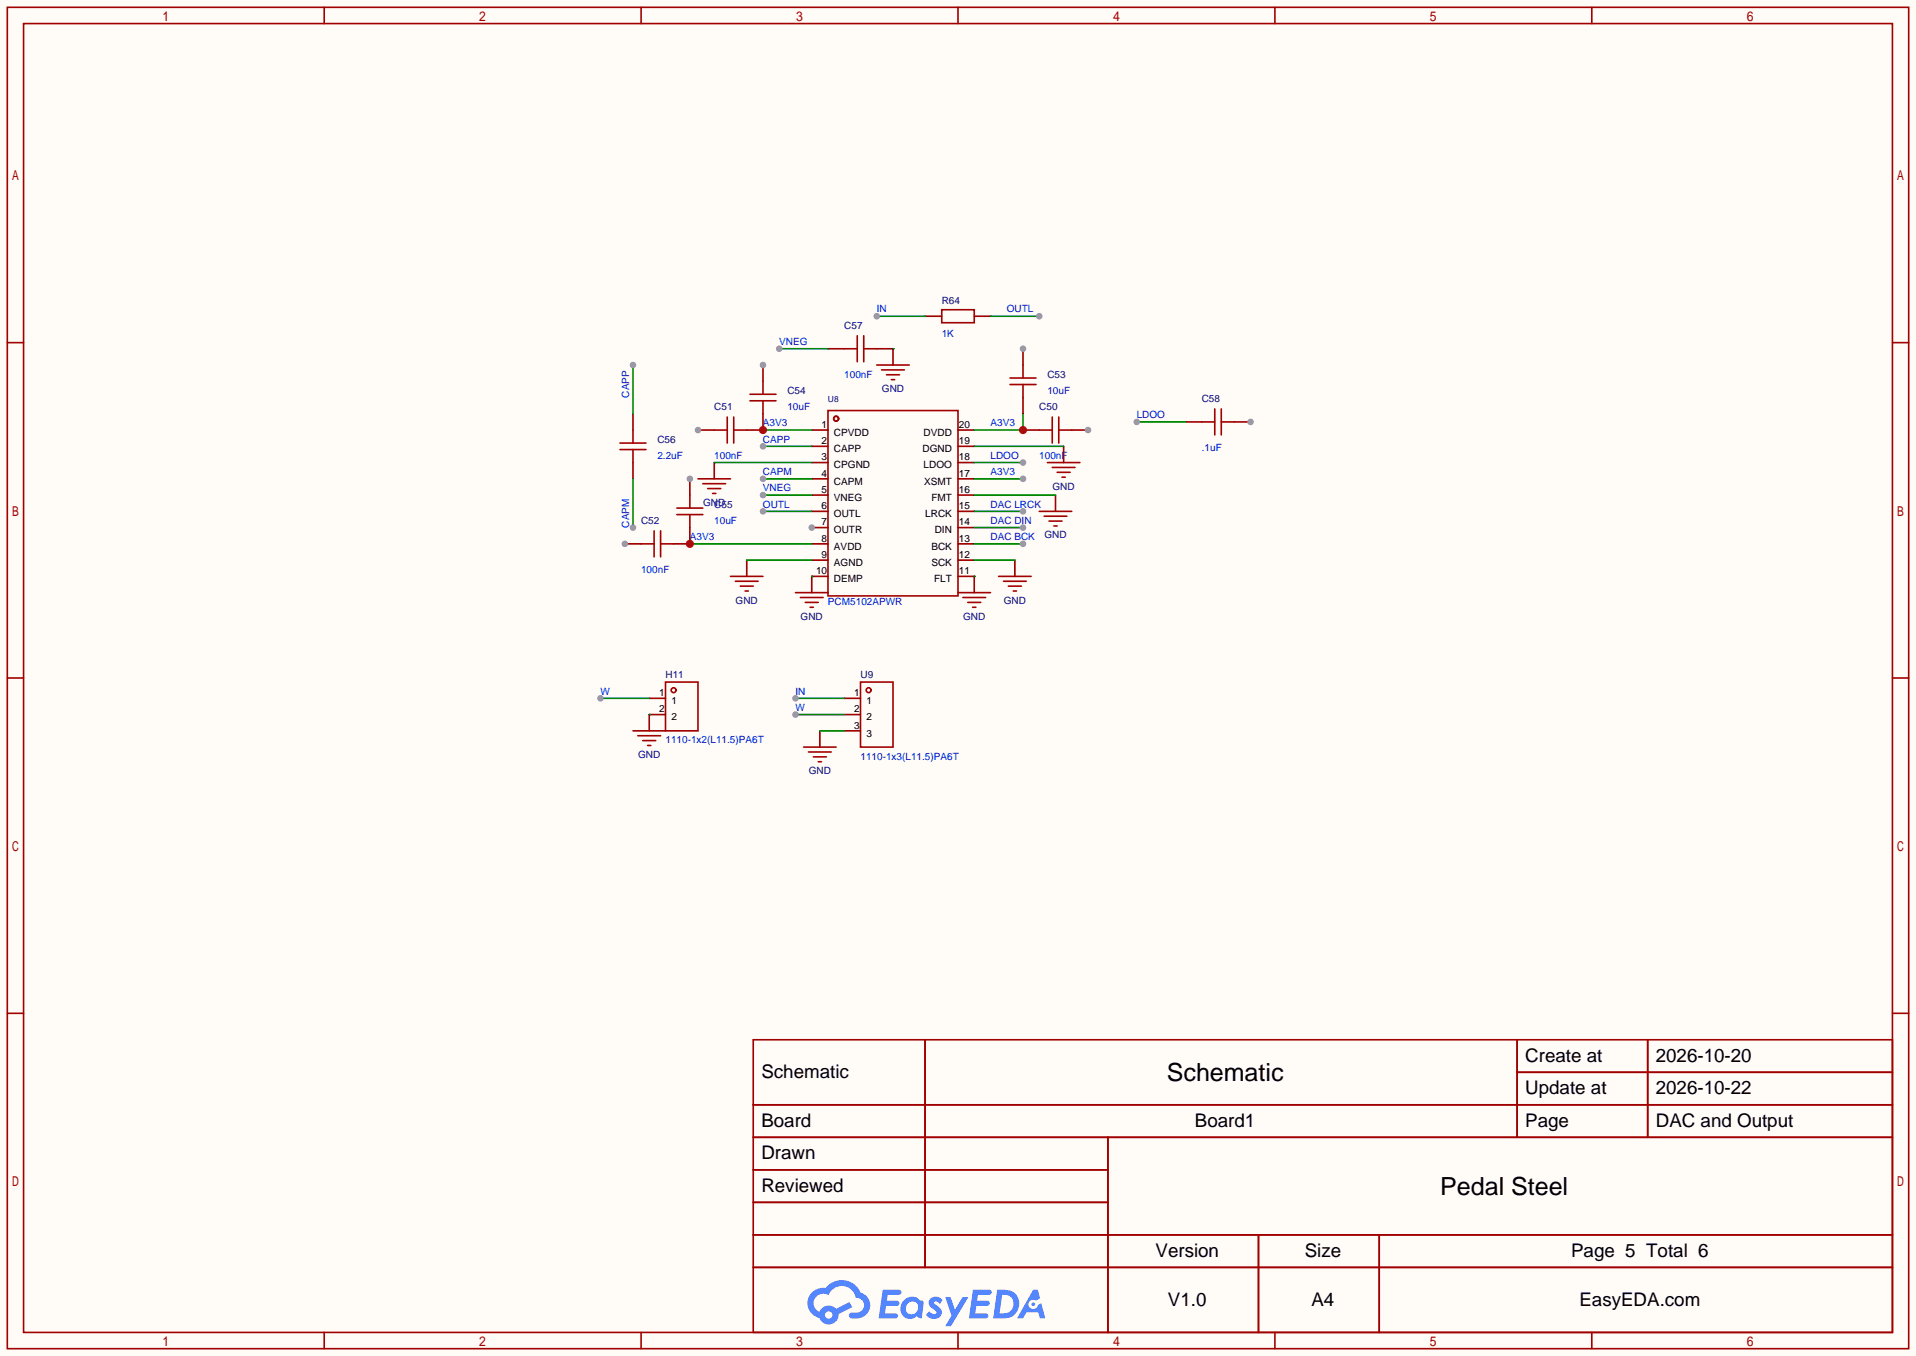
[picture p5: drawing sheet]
<svg xmlns="http://www.w3.org/2000/svg" width="299mm" height="212mm" viewBox="0 0 299 212" stroke-linecap="round" stroke-linejoin="round" font-family="sans-serif">
<path d="M0 0h299.5v211.8h-299.5z" fill="#fffcf7"/>
<g fill="none" stroke="#a10000" stroke-width=".25">
<path d="M1.1 1.1h297.2v209.6h-297.2zM3.7 3.7h292.1v204.5h-292.1zM50.7 1.1v2.6M100.2 1.1v2.6M149.7 1.1v2.6M199.3 1.1v2.6M248.8 1.1v2.6M1.1 53.5h2.6M295.8 53.5h2.5M1.1 105.9h2.6M295.8 105.9h2.5M1.1 158.3h2.6"/>
<path d="M295.8 158.3h2.5M117.7 162.4h178.1v45.8h-178.1zM117.7 172.6h178.1M117.7 177.7h178.1M144.6 162.4v35.6M173.2 177.7v30.5M237.1 162.4v15.3M237.1 167.5h58.7M257.5 162.4v15.3M117.7 182.8h55.5M117.7 192.9h178.1M117.7 187.8h55.5"/>
<path d="M117.7 198h178.1M196.7 192.9v15.3M215.6 192.9v15.3M50.7 208.2v2.5M100.2 208.2v2.5M149.7 208.2v2.5M199.3 208.2v2.5M248.8 208.2v2.5"/>
</g>
<g fill="#5487ff">
<path d="M145.5 202.8a1.3 1.3 0 0 1 1.8 .3l-.4 .6a.54 .54 0 0 0-.9-.2v.1a2.32 2.32 0 0 1 1.2 1.4 1.36 1.36 0 0 1-1.1 1.1 1.36 1.36 0 0 1-1.4-.7l.5-.6a.7 .7 0 0 0 1.2 .3l-.2-.3a1.6 1.6 0 0 1-1-1.6z"/>
<path d="M147.7 202.7h.9l.7 1.9 1.1-1.9h.9l-2.7 4.5h-.9l1-1.7z"/>
<path d="M138 201.5h1.6a1.31 1.31 0 0 1 1.2 .2 .4 .4 0 0 1-.3 .6h-1.8l-.1 .9h1.6a.4 .4 0 0 1 .4 .4 .4 .4 0 0 1-.4 .4h-1.7l-.2 1.2h.8a1.23 1.23 0 0 1 1.2 .2 .39 .39 0 0 1-.3 .6h-2.7z"/>
<path d="M152.1 201.5h1.6a1.32 1.32 0 0 1 1.3 .2 .39 .39 0 0 1-.4 .6h-1.7l-.2 .9h1.7a.4 .4 0 0 1 .3 .4 .4 .4 0 0 1-.4 .4h-1.7l-.2 1.2h.8a1.23 1.23 0 0 1 1.2 .2 .39 .39 0 0 1-.3 .6h-2.7z"/>
<path d="M161.5 201.5h.7l.4 1.3-.7 .4a.75 .75 0 0 0-1.1 .3 .75 .75 0 0 0 .5 1 .75 .75 0 0 0 .9-.6l.6-.3 .6 2.4h-.9l-.2-1h-1.9l-.5 1h-.9z"/>
<path d="M155.9 201.5l-.7 4.5h1.5a2.27 2.27 0 0 0 2.5-1.7 2.27 2.27 0 0 0-1.3-2.7zM156.6 202.3a1.5 1.5 0 0 1 1.8 1.5 1.5 1.5 0 0 1-1.9 1.4h-.3z"/>
<path d="M141.3 203.1a1.62 1.62 0 0 0-.4 2.1 1.62 1.62 0 0 0 2 .7l.4-.3 .3 .3 .5 .1 .3-2.5-.2-.3h-.2a.57 .57 0 0 1-.6-.4 1.73 1.73 0 0 0-2.1 .3zM141.9 203.6a.96 .96 0 0 1 1.5 0 .96 .96 0 0 1-.3 1.5 .95 .95 0 0 1-1.4-.1 .95 .95 0 0 1 .2-1.4z"/>
<path d="M126.9 201.9a2.37 2.37 0 0 0 1.2 4 1.54 1.54 0 0 0 1.7 1 1.54 1.54 0 0 0 1.3-1.6l2.1-1.1-.5-.8-2 1.1a1.57 1.57 0 0 0-2.6 .4 1.5 1.5 0 0 1-.8-2.1 1.5 1.5 0 0 1 2.2-.5 2.23 2.23 0 0 1 2.3-1.4 2.23 2.23 0 0 1 2 1.8 1.16 1.16 0 0 1 1.2 1.1 1.16 1.16 0 0 1-1 1.3h-.7a.47 .47 0 0 0-.6 .3 .47 .47 0 0 0 .4 .6 2.23 2.23 0 0 0 2.3-.7 2.23 2.23 0 0 0 .4-2.3 2.16 2.16 0 0 0-1.3-1.1 3.2 3.2 0 0 0-5.4-.7h-.4a2.55 2.55 0 0 0-1.8 .7zM129 205.4a.58 .58 0 0 1 1.1 0 .58 .58 0 0 1-1.1 0z"/>
<circle cx="161.5" cy="203.8" r=".28"/>
</g>
<g fill="none" stroke="#a10000" stroke-width=".25">
<path d="M129.4 64.1h20.3v29h-20.3z"/>
<circle cx="130.7" cy="65.4" r=".38"/>
</g>
<path d="M126.9 67.2h2.5M126.9 69.7h2.5M126.9 72.3h2.5M126.9 74.8h2.5M126.9 77.3h2.5M126.9 79.9h2.5M126.9 82.4h2.5" fill="none" stroke="#870000" stroke-width=".25"/>
<circle cx="126.9" cy="82.4" r=".51" fill="#999"/>
<g fill="none" stroke="#870000" stroke-width=".25">
<path d="M149.7 79.9h2.6M149.7 77.3h2.6M149.7 74.8h2.6M149.7 72.3h2.6M149.7 69.7h2.6M149.7 67.2h2.6M167.5 67.2h2.6M126.9 85h2.5M126.9 87.5h2.5M126.9 90h2.5M149.7 85h2.6M149.7 87.5h2.6"/>
<path d="M149.7 90h2.6M149.7 82.4h2.6"/>
</g>
<path d="M119.3 67.2h7.6M159.9 64.6v2.6h-7.6M107.8 85h19.1" fill="none" stroke="#008700" stroke-width=".25"/>
<circle cx="170.1" cy="67.2" r=".51" fill="#999"/>
<path d="M159.9 67.2h2.5" fill="none" stroke="#870000" stroke-width=".25"/>
<circle cx="159.9" cy="67.2" r=".63" fill="#c00"/>
<path d="M162.4 67.2h2.1M164.5 65.2v4M165.5 65.2v4M165.5 67.2h2" fill="none" stroke="#a10000" stroke-width=".25"/>
<path d="M109.1 67.2h2.5M116.7 67.2h2.6" fill="none" stroke="#870000" stroke-width=".25"/>
<circle cx="109.1" cy="67.2" r=".51" fill="#999"/>
<path d="M111.6 67.2h2.1M113.7 65.2v4M114.7 65.2v4M114.7 67.2h2" fill="none" stroke="#a10000" stroke-width=".25"/>
<path d="M97.7 85h2.5M105.3 85h2.5" fill="none" stroke="#870000" stroke-width=".25"/>
<circle cx="97.7" cy="85" r=".51" fill="#999"/>
<g fill="none" stroke="#a10000" stroke-width=".25">
<path d="M109.1 74.8h5.1M109.9 75.6h3.5M110.6 76.3h2M111.4 77.1h.5M163.7 72.3h5.1M164.5 73h3.5M165.2 73.8h2.1M166 74.5h.5M100.2 85h2M102.2 82.9v4.1M103.3 82.9v4.1M103.3 85h2"/>
<path d="M114.2 90h5.1M114.9 90.8h3.6M115.7 91.6h2M116.5 92.3h.5"/>
</g>
<path d="M119.3 57v2.6M111.6 72.3v2.5M166.2 69.7v2.6M116.7 87.5v2.5" fill="none" stroke="#870000" stroke-width=".25"/>
<path d="M111.6 72.3h15.3M152.3 69.7h13.9M116.7 87.5h10.2" fill="none" stroke="#008700" stroke-width=".25"/>
<circle cx="119.3" cy="57" r=".51" fill="#999"/>
<path d="M119.3 64.6v2.6" fill="none" stroke="#870000" stroke-width=".25"/>
<circle cx="119.3" cy="67.2" r=".63" fill="#c00"/>
<path d="M119.3 59.6v2M117.2 61.6h4.1M117.2 62.6h4.1M119.3 62.6v2" fill="none" stroke="#a10000" stroke-width=".25"/>
<path d="M159.9 54.5v2.5" fill="none" stroke="#870000" stroke-width=".25"/>
<circle cx="159.9" cy="54.5" r=".51" fill="#999"/>
<path d="M107.8 74.8v2.5M159.9 62.1v2.5" fill="none" stroke="#870000" stroke-width=".25"/>
<path d="M157.9 59.1h4M159.9 57v2.1M157.9 60.1h4M159.9 60.1v2" fill="none" stroke="#a10000" stroke-width=".25"/>
<circle cx="107.8" cy="74.8" r=".51" fill="#999"/>
<path d="M107.8 82.4v2.6" fill="none" stroke="#870000" stroke-width=".25"/>
<circle cx="107.8" cy="85" r=".63" fill="#c00"/>
<g fill="none" stroke="#a10000" stroke-width=".25">
<path d="M105.8 79.4h4.1M107.8 77.3v2.1M162.4 79.9h5.1M105.8 80.4h4.1M107.8 80.4v2M124.3 92.6h5.1M125.1 93.3h3.6M125.9 94.1h2M126.6 94.9h.5M149.7 92.6h5.1M150.5 93.3h3.6M151.3 94.1h2"/>
<path d="M152 94.9h.5M156.1 90h5.1M156.8 90.8h3.6M157.6 91.6h2M158.4 92.3h.5M163.2 80.6h3.6M164 81.4h2M164.7 82.2h.5"/>
</g>
<path d="M165 77.3v2.6M126.9 90v2.6M152.3 90v2.6M158.6 87.5v2.5" fill="none" stroke="#870000" stroke-width=".25"/>
<path d="M152.3 77.3h12.7M152.3 74.8h7.6M126.9 90h.1M152.3 90h.1M152.3 87.5h6.3" fill="none" stroke="#008700" stroke-width=".25"/>
<circle cx="159.9" cy="74.8" r=".51" fill="#999"/>
<path d="M152.3 85h7.6" fill="none" stroke="#008700" stroke-width=".25"/>
<circle cx="159.9" cy="85" r=".51" fill="#999"/>
<path d="M152.3 82.4h7.6" fill="none" stroke="#008700" stroke-width=".25"/>
<circle cx="159.9" cy="82.4" r=".51" fill="#999"/>
<path d="M152.3 79.9h7.6" fill="none" stroke="#008700" stroke-width=".25"/>
<circle cx="159.9" cy="79.9" r=".51" fill="#999"/>
<path d="M98.9 64.6v2.6M98.9 72.3v2.5" fill="none" stroke="#870000" stroke-width=".25"/>
<path d="M96.9 69.2h4.1M96.9 70.2h4.1M98.9 67.2v2M98.9 70.2v2.1" fill="none" stroke="#a10000" stroke-width=".25"/>
<path d="M98.9 57v7.6" fill="none" stroke="#008700" stroke-width=".25"/>
<circle cx="98.9" cy="57" r=".51" fill="#999"/>
<path d="M98.9 74.8v7.6" fill="none" stroke="#008700" stroke-width=".25"/>
<circle cx="98.9" cy="82.4" r=".51" fill="#999"/>
<path d="M119.3 69.7h7.6" fill="none" stroke="#008700" stroke-width=".25"/>
<circle cx="119.3" cy="69.7" r=".51" fill="#999"/>
<path d="M119.3 74.8h7.6" fill="none" stroke="#008700" stroke-width=".25"/>
<circle cx="119.3" cy="74.8" r=".51" fill="#999"/>
<path d="M129.4 54.5h2.6M137 54.5h2.6" fill="none" stroke="#870000" stroke-width=".25"/>
<path d="M132 54.5h2M134 52.5v4M135 52.5v4M135 54.5h2" fill="none" stroke="#a10000" stroke-width=".25"/>
<path d="M121.8 54.5h7.6" fill="none" stroke="#008700" stroke-width=".25"/>
<circle cx="121.8" cy="54.5" r=".51" fill="#999"/>
<path d="M139.6 54.5v2.5" fill="none" stroke="#870000" stroke-width=".25"/>
<path d="M137 57h5.1M137.8 57.8h3.6M138.6 58.5h2M139.3 59.3h.5" fill="none" stroke="#a10000" stroke-width=".25"/>
<path d="M139.6 54.5h.1M119.3 77.3h7.6" fill="none" stroke="#008700" stroke-width=".25"/>
<circle cx="119.3" cy="77.3" r=".51" fill="#999"/>
<path d="M192.9 65.9h2.6" fill="none" stroke="#870000" stroke-width=".25"/>
<circle cx="195.5" cy="65.9" r=".51" fill="#999"/>
<path d="M185.3 65.9h2.5" fill="none" stroke="#870000" stroke-width=".25"/>
<path d="M187.8 65.9h2.1M189.9 63.9v4M190.9 63.9v4M190.9 65.9h2" fill="none" stroke="#a10000" stroke-width=".25"/>
<path d="M177.7 65.9h7.6" fill="none" stroke="#008700" stroke-width=".25"/>
<circle cx="177.7" cy="65.9" r=".51" fill="#999"/>
<path d="M152.3 72.3h7.6" fill="none" stroke="#008700" stroke-width=".25"/>
<circle cx="159.9" cy="72.3" r=".51" fill="#999"/>
<path d="M147.2 48.4h5.1v2h-5.1z" fill="none" stroke="#a10000" stroke-width=".25"/>
<path d="M144.7 49.4h2.5M152.3 49.4h2.5" fill="none" stroke="#870000" stroke-width=".25"/>
<path d="M154.8 49.4h7.6" fill="none" stroke="#008700" stroke-width=".25"/>
<circle cx="162.4" cy="49.4" r=".51" fill="#999"/>
<path d="M119.3 79.9h7.6" fill="none" stroke="#008700" stroke-width=".25"/>
<circle cx="119.3" cy="79.9" r=".51" fill="#999"/>
<g fill="none" stroke="#a10000" stroke-width=".25">
<path d="M134.5 106.6h5.1v10.1h-5.1z"/>
<circle cx="135.8" cy="107.8" r=".38"/>
</g>
<path d="M132 109.1h2.5M132 111.6h2.5M132 114.2h2.5" fill="none" stroke="#870000" stroke-width=".25"/>
<path d="M137 49.4h7.7" fill="none" stroke="#008700" stroke-width=".25"/>
<circle cx="137" cy="49.4" r=".51" fill="#999"/>
<path d="M124.3 109.1h7.7" fill="none" stroke="#008700" stroke-width=".25"/>
<circle cx="124.3" cy="109.1" r=".51" fill="#999"/>
<path d="M124.3 111.6h7.7" fill="none" stroke="#008700" stroke-width=".25"/>
<circle cx="124.3" cy="111.6" r=".51" fill="#999"/>
<path d="M101.5 109.1h2.5M101.5 111.6h2.5M128.1 114.2v2.5" fill="none" stroke="#870000" stroke-width=".25"/>
<g fill="none" stroke="#a10000" stroke-width=".25">
<path d="M104 106.6h5.1v7.6h-5.1zM125.6 116.7h5.1M126.4 117.5h3.5M127.1 118.2h2.1M127.9 119h.5"/>
<circle cx="105.3" cy="107.8" r=".38"/>
</g>
<path d="M93.9 109.1h7.6M128.1 114.2h3.9" fill="none" stroke="#008700" stroke-width=".25"/>
<circle cx="93.9" cy="109.1" r=".51" fill="#999"/>
<path d="M101.5 111.6v2.6" fill="none" stroke="#870000" stroke-width=".25"/>
<path d="M98.9 114.2h5.1M99.7 114.9h3.6M100.5 115.7h2M101.2 116.5h.5" fill="none" stroke="#a10000" stroke-width=".25"/>
<path d="M101.5 111.6h.1" fill="none" stroke="#008700" stroke-width=".25"/>
<g font-size="3.9">
<text x="182.4" y="168.9">Schematic</text>
<text x="225.1" y="186.7">Pedal Steel</text>
</g>
<g font-size="2.9">
<text x="238.4" y="165.9">Create at</text>
<text x="258.8" y="165.9">2026-10-20</text>
<text x="119" y="168.4">Schematic</text>
<text x="238.4" y="170.9">Update at</text>
<text x="258.8" y="170.9">2026-10-22</text>
<text x="119" y="176">Board</text>
<text x="186.8" y="176">Board1</text>
<text x="238.4" y="176">Page</text>
<text x="258.8" y="176">DAC and Output</text>
<text x="119" y="181.1">Drawn</text>
<text x="119" y="186.2">Reviewed</text>
<text x="180.6" y="196.3">Version</text>
<text x="203.9" y="196.3">Size</text>
<text x="245.6" y="196.3">Page 5 Total 6</text>
<text x="182.6" y="204">V1.0</text>
<text x="205" y="204">A4</text>
<text x="246.9" y="204">EasyEDA.com</text>
</g>
<g font-size="1.6" fill="#000080">
<text x="147.2" y="47.5">R64</text>
<text x="132" y="51.4">C57</text>
<text x="163.7" y="59">C53</text>
<text x="111.6" y="64.1">C51</text>
<text x="123.1" y="61.5">C54</text>
<text x="137.8" y="61.3">GND</text>
<text x="162.4" y="64.1">C50</text>
<text x="187.8" y="62.8">C58</text>
<text x="102.7" y="69.1">C56</text>
<text x="164.5" y="76.5">GND</text>
<text x="100.2" y="81.8">C52</text>
<text x="109.9" y="79">GND</text>
<text x="111.6" y="79.3">C55</text>
<text x="163.2" y="84.1">GND</text>
<text x="115" y="94.3">GND</text>
<text x="156.9" y="94.3">GND</text>
<text x="125.1" y="96.8">GND</text>
<text x="150.5" y="96.8">GND</text>
<text x="104" y="106">H11</text>
<text x="134.5" y="106">U9</text>
<text x="99.7" y="118.4">GND</text>
<text x="126.4" y="121">GND</text>
</g>
<g font-size="1.6" fill="#00f">
<text x="121.8" y="53.9">VNEG</text>
<text x="137" y="48.8">IN</text>
<text x="147.2" y="52.6">1K</text>
<text x="157.4" y="48.8">OUTL</text>
<text x="132" y="59">100nF</text>
<text x="98.3" y="62.1" transform="rotate(-90 98.3 62.1)">CAPP</text>
<text x="123.1" y="64.1">10uF</text>
<text x="163.7" y="61.5">10uF</text>
<text x="177.7" y="65.3">LDOO</text>
<text x="102.7" y="71.7">2.2uF</text>
<text x="111.6" y="71.7">100nF</text>
<text x="119.3" y="66.6">A3V3</text>
<text x="119.3" y="69.1">CAPP</text>
<text x="154.8" y="66.6">A3V3</text>
<text x="154.8" y="71.7">LDOO</text>
<text x="162.4" y="71.7">100nF</text>
<text x="187.8" y="70.4">.1uF</text>
<text x="119.3" y="74.2">CAPM</text>
<text x="119.3" y="76.8">VNEG</text>
<text x="154.8" y="74.2">A3V3</text>
<text x="98.3" y="82.4" transform="rotate(-90 98.3 82.4)">CAPM</text>
<text x="111.6" y="81.8">10uF</text>
<text x="119.3" y="79.3">OUTL</text>
<text x="154.8" y="81.8">DAC DIN</text>
<text x="154.8" y="79.3">DAC LRCK</text>
<text x="100.2" y="89.5">100nF</text>
<text x="107.8" y="84.4">A3V3</text>
<text x="154.8" y="84.4">DAC BCK</text>
<text x="129.4" y="94.5">PCM5102APWR</text>
<text x="93.9" y="108.5">W</text>
<text x="124.3" y="108.5">IN</text>
<text x="124.3" y="111">W</text>
<text x="104" y="116.1">1110-1x2(L11.5)PA6T</text>
<text x="134.5" y="118.7">1110-1x3(L11.5)PA6T</text>
</g>
<g font-size="1.6">
<text x="128.4" y="66.8">1</text>
<text x="128.4" y="69.4">2</text>
<text x="128.4" y="71.9">3</text>
<text x="130.4" y="68.1">CPVDD</text>
<text x="130.4" y="70.6">CAPP</text>
<text x="144.2" y="70.6">DGND</text>
<text x="144.4" y="68.1">DVDD</text>
<text x="149.9" y="71.9">18</text>
<text x="149.9" y="69.4">19</text>
<text x="149.9" y="66.8">20</text>
<text x="128.4" y="74.5">4</text>
<text x="128.4" y="77">5</text>
<text x="130.4" y="73.2">CPGND</text>
<text x="130.4" y="75.7">CAPM</text>
<text x="144.4" y="73.2">LDOO</text>
<text x="144.5" y="75.7">XSMT</text>
<text x="149.9" y="77">16</text>
<text x="149.9" y="74.5">17</text>
<text x="128.4" y="79.5">6</text>
<text x="128.4" y="82.1">7</text>
<text x="130.4" y="78.3">VNEG</text>
<text x="130.4" y="80.8">OUTL</text>
<text x="130.4" y="83.3">OUTR</text>
<text x="144.6" y="80.8">LRCK</text>
<text x="145.6" y="78.3">FMT</text>
<text x="146.1" y="83.3">DIN</text>
<text x="149.9" y="82.1">14</text>
<text x="149.9" y="79.5">15</text>
<text x="127.5" y="89.7">10</text>
<text x="128.4" y="84.6">8</text>
<text x="128.4" y="87.2">9</text>
<text x="130.4" y="85.9">AVDD</text>
<text x="130.4" y="88.4">AGND</text>
<text x="145.6" y="88.4">SCK</text>
<text x="145.6" y="85.9">BCK</text>
<text x="149.9" y="89.7">11</text>
<text x="149.9" y="87.2">12</text>
<text x="149.9" y="84.6">13</text>
<text x="130.4" y="91">DEMP</text>
<text x="146" y="91">FLT</text>
<text x="103" y="108.7">1</text>
<text x="103" y="111.3">2</text>
<text x="105" y="110">1</text>
<text x="105" y="112.6">2</text>
<text x="133.5" y="108.7">1</text>
<text x="133.5" y="111.3">2</text>
<text x="133.5" y="113.8">3</text>
<text x="135.4" y="110">1</text>
<text x="135.4" y="112.6">2</text>
<text x="135.4" y="115.1">3</text>
</g>
<text font-size="1.3" fill="#000080" x="129.4" y="62.8">U8</text>
</svg>
